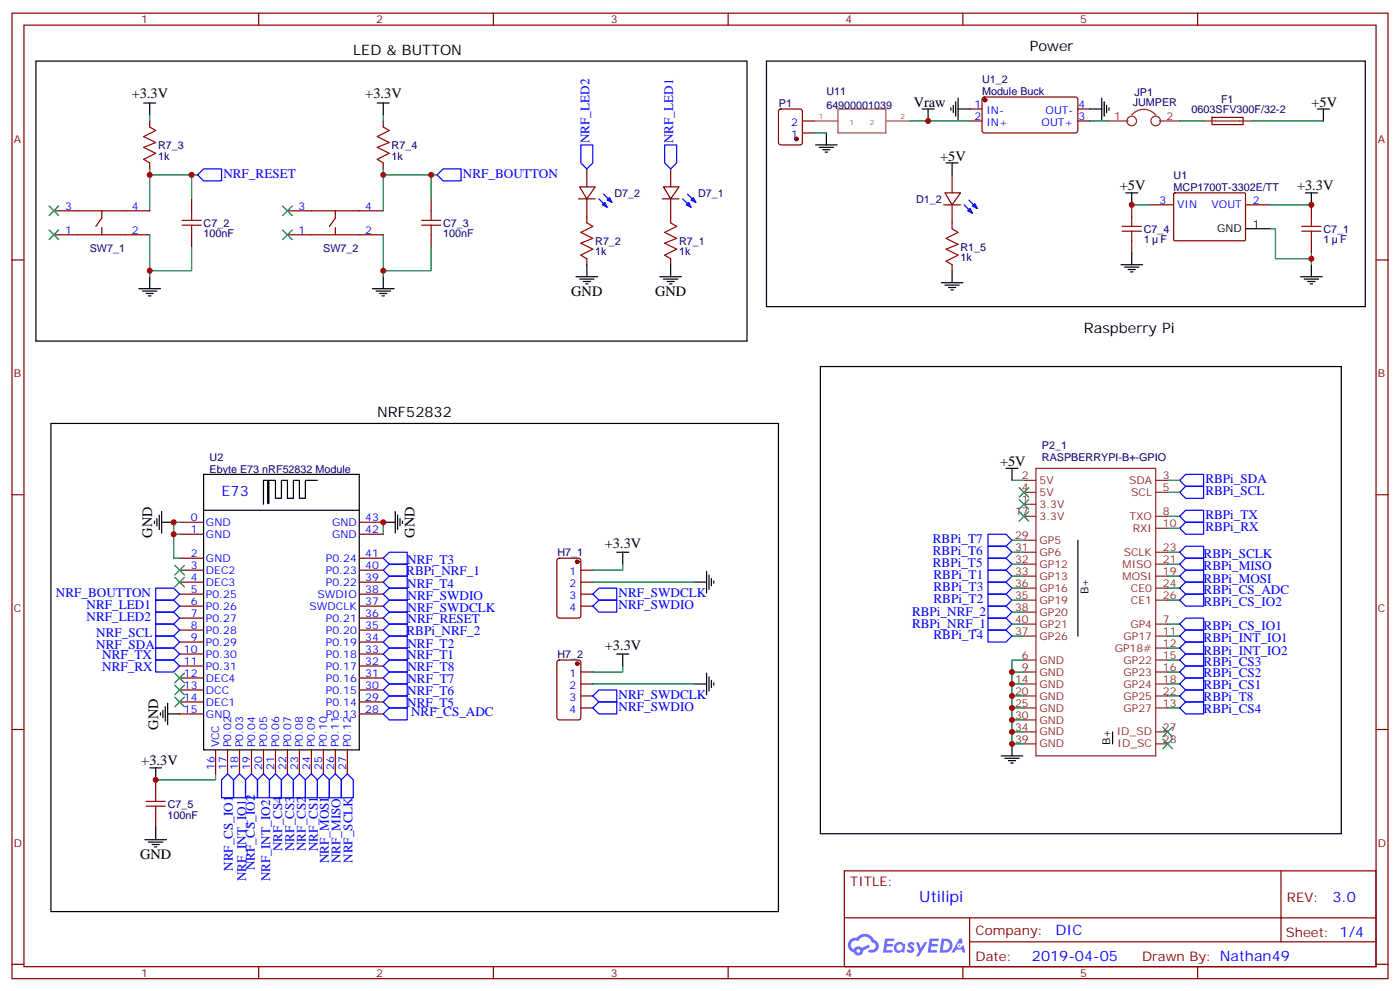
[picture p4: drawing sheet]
<svg xmlns="http://www.w3.org/2000/svg" width="412mm" height="292mm" viewBox="0 0 412 292" stroke-linecap="round" stroke-linejoin="round" font-family="sans-serif">
<path d="M10.6 18h209.4v82.5h-209.4zM225.8 18h176.4v72.3h-176.4zM241.7 108h153.4v137.5h-153.4zM15 124.7h214.3v143.8h-214.3z" fill="none" stroke="#000" stroke-width=".35"/>
<g fill="none" stroke="#870000" stroke-width=".35">
<path d="M3.5 3.9h405.4v284.3h-405.4zM7.1 7.4h398.2v277.3h-398.2zM76.2 3.9v3.5M145.3 3.9v3.5M214.5 3.9v3.5M283.6 3.9v3.5M352.8 3.9v3.5M3.5 76.6h3.6M405.3 76.6h3.6M3.5 145.7h3.6M405.3 145.7h3.6M3.5 214.8h3.6"/>
<path d="M405.3 214.8h3.6M248.7 256.5h156.6v28.2h-156.6zM377.3 256.5v20.9M248.7 270.3h156.5M285.6 277.4h119.6M285.6 270.3v14.1M3.5 284h3.6M76.2 284.7v3.5M145.3 284.7v3.5M214.5 284.7v3.5M283.6 284.7v3.5M352.8 284.7v3.5"/>
<path d="M405.3 284h3.6"/>
</g>
<g fill="#5487ff">
<path d="M267.7 277.6a1.22 1.22 0 0 1 1.7 .3l-.4 .6a.47 .47 0 0 0-.3-.4 .47 .47 0 0 0-.5 .2l.1 .2a1.14 1.14 0 0 1 .8 1.8 1.14 1.14 0 0 1-1.9-.1l-.2-.1 .5-.6 .7 .4a.29 .29 0 0 0 .3-.2 .29 .29 0 0 0-.2-.3 1.04 1.04 0 0 1-.6-1.8z"/>
<path d="M260.7 276.4h2.4l.3 .2-.2 .5h-1.8l-.1 .9h1.5l.3 .4-.3 .3h-1.6l-.2 1.1 1.7 .1 .2 .3-.2 .3-2.6 .1z"/>
<path d="M273.8 276.4h2.4l.3 .2-.1 .5h-1.8l-.2 .9h1.6l.3 .4-.4 .3h-1.6l-.1 1.1 1.7 .1 .2 .3-.2 .3h-2.6z"/>
<path d="M282.6 276.4h.7l.3 1.3-.6 .3a.69 .69 0 0 0-1 .2 .69 .69 0 0 0 .4 1 .69 .69 0 0 0 .9-.6l.5-.3 .6 2.2h-.8l-.2-.8h-1.8l-.5 .8h-.8z"/>
<path d="M269.8 277.5h.8l.6 1.8 1.1-1.8h.9l-2.6 4.2h-.8l.9-1.6z"/>
<path d="M277.4 276.4l-.6 4.2h1.3a2.11 2.11 0 0 0 2.5-2.2 2.11 2.11 0 0 0-2.5-2zM278.1 277.1a1.39 1.39 0 0 1 1.7 1.5 1.39 1.39 0 0 1-1.8 1.2h-.3z"/>
<path d="M263.7 278a1.54 1.54 0 0 0-.1 2.2 1.54 1.54 0 0 0 2.2 .1l.6 .3 .3-2.3-.2-.3h-.4a1.49 1.49 0 0 0-2.4 0zM264 279a.94 .94 0 0 1 1.8 0 .94 .94 0 0 1-1.8 0z"/>
<path d="M250.4 276.8a2.18 2.18 0 0 0 1.1 3.7 1.44 1.44 0 0 0 1.6 .9 1.44 1.44 0 0 0 1.2-1.5l2-1-.5-.7-1.9 1a1.47 1.47 0 0 0-2.4 .4 1.39 1.39 0 0 1-.7-1.9 1.39 1.39 0 0 1 2-.5 2.12 2.12 0 0 1 2.2-1.3 2.12 2.12 0 0 1 1.9 1.7 1.14 1.14 0 0 1 1.1 1.4 1.14 1.14 0 0 1-1.7 .7 .43 .43 0 0 0-.5 .4 .43 .43 0 0 0 .4 .5 1.98 1.98 0 0 0 2.5-1.3 1.98 1.98 0 0 0-1.2-2.5 3.1 3.1 0 0 0-5.3-.7l-.9 .1zM252.3 280.1a.55 .55 0 0 1 1.1 0 .55 .55 0 0 1-1.1 0z"/>
<circle cx="282.6" cy="278.5" r=".26"/>
</g>
<g fill="none" stroke="#8c2424" stroke-width=".35">
<path d="M326.3 35.6h6M333.4 33.9a4.6 4.6 0 0 1 7 0M341.5 35.6h6M354.5 35.6h14.2M305.2 137.9h35.2v84.7h-35.2zM301.6 148.5h3.6M301.6 141.5h3.6M301.6 145h3.6M301.6 152h3.6M301.6 159.1h3.6M340.4 141.5h3.6M340.4 145h3.6"/>
<path d="M340.4 152h3.6M340.4 155.6h3.6M301.6 169.7h3.6M301.6 166.2h3.6M301.6 162.6h3.6M301.6 176.7h3.6M301.6 173.2h3.6M340.4 169.7h3.6M340.4 166.2h3.6M340.4 162.6h3.6M340.4 176.7h3.6M340.4 173.2h3.6"/>
<path d="M301.6 183.8h3.6M301.6 197.9h3.6M301.6 187.3h3.6M301.6 194.4h3.6M301.6 180.3h3.6M340.4 183.8h3.6M340.4 197.9h3.6M340.4 187.3h3.6M340.4 194.4h3.6M340.4 190.9h3.6M301.6 208.5h3.6M301.6 205h3.6"/>
<path d="M301.6 201.4h3.6M301.6 212h3.6M301.6 215.5h3.6M301.6 219.1h3.6M340.4 208.5h3.6M340.4 205h3.6M340.4 201.4h3.6M340.4 215.5h3.6M340.4 219.1h3.6"/>
<circle cx="333.4" cy="35.6" r="1.41"/>
<circle cx="340.4" cy="35.6" r="1.41"/>
</g>
<g fill="none" stroke="#000" stroke-width=".35">
<path d="M42.3 30.3h3.6M44.1 30.3v3.6M111.1 30.3h3.6M112.9 30.3v3.6M243.4 39.2v3.5M271.6 32.1h3.6M273.4 32.1v3.5M280.1 31.8v.7M280.8 31v2.2M281.5 30v4.2M282.2 32.1h3.6M282.2 28.9v6.4"/>
<path d="M321 32.1h3.6M324.6 28.9v6.4M325.3 30v4.2M326 31v2.2M326.7 31.8v.7M388.1 32.1h3.5M389.8 32.1v3.5M240.2 42.7h6.4M241.3 43.4h4.2M242.4 44.1h2.1M243.1 44.8h.7M278.7 48h3.5"/>
<path d="M280.5 48v3.5M331.6 56.8h3.5M333.4 56.8v3.5M384.5 56.8h3.6M386.3 56.8v3.5M172.9 78v3.5M197.6 78v3.5M280.5 79.7v3.6M330.2 78h6.3M331.3 78.7h4.2M332.3 79.4h2.1M333.4 74.4v3.6"/>
<path d="M366.9 67.4h7M386.3 78v3.5M40.9 85h6.4M42 85.7h4.2M43 86.4h2.2M43.7 87.1h.7M44.1 81.5v3.5M109.7 85h6.4M110.8 85.7h4.2M111.8 86.4h2.1M112.5 87.1h.7M112.9 81.5v3.5"/>
<path d="M169.7 81.5h6.3M170.7 82.2h4.3M171.8 82.9h2.1M172.5 83.6h.7M194.4 81.5h6.3M195.4 82.2h4.3M196.5 82.9h2.1M197.2 83.6h.7M277.3 83.3h6.3M278.3 84h4.3M279.4 84.7h2.1M280.1 85.4h.7"/>
<path d="M333 80.1h.7M383.1 81.5h6.4M384.2 82.2h4.2M385.2 82.9h2.1M385.9 83.6h.7M60 139.7h45.8v81.1h-45.8zM296.3 137.9h3.6M298.1 137.9v3.6M45.5 153.5v.7M46.2 152.8v2.1M46.9 151.7v4.2M47.6 153.8h3.6"/>
<path d="M47.6 150.6v6.4M60 150.3h45.8M93.5 141.5h-3.5v5.3h-1.8v-5.3h-1.8v5.3h-1.7v-5.3h-1.8v5.3h-1.8v-5.3h-3.5v7M112.9 153.8h3.5M116.4 150.6v6.4M117.1 151.7v4.2M117.8 152.8v2.1M118.5 153.5v.7M317.5 159.1v28.2M181.7 162.6h3.5M183.4 162.6v3.6M204.6 171.4h3.5"/>
<path d="M208.1 168.3v6.3M208.8 169.3v4.3M209.5 170.4v2.1M210.3 171.1v.7M181.7 192.6h3.5M183.4 192.6v3.5M208.1 198.3v6.3M208.8 199.3v4.3M47.3 209.9v.7M48 209.2v2.1M48.7 208.1v4.3M49.4 210.3h3.5"/>
<path d="M49.4 207.1v6.3M204.6 201.4h3.5M209.5 200.4v2.1M210.3 201.1v.7M298.1 219.1v3.5M327.7 215.5v3.6M44.1 226.1h3.5M45.9 226.1v3.6M294.9 222.6h6.4M296 223.3h4.2M297 224h2.2M297.7 224.7h.7"/>
<path d="M42.7 247.3h6.3M43.7 248h4.3M44.8 248.7h2.1M45.5 249.4h.7M45.9 243.8v3.5"/>
</g>
<g fill="none" stroke="#00f" stroke-width=".35">
<path d="M58.2 51.5l1.8-1.8h5.3v3.6h-5.3zM128.8 51.5l1.7-1.8h5.3v3.6h-5.3zM171.1 42.7h3.5v5.3l-1.7 1.7-1.8-1.7zM176.4 58.6l2.5 2.4M177.8 57.2l2.5 2.4M179.6 58.2l.7 1.4-1.4-.7zM195.8 42.7h3.5v5.3l-1.7 1.7-1.8-1.7zM201.1 58.6l2.5 2.4M202.5 57.2l2.5 2.4M203.6 58.9l.7-.7 .7 1.4zM285.4 58.9l2.5 2.5M177.4 60.3l.8-.7 .7 1.4z"/>
<path d="M202.1 60.3l.7-.7 .8 1.4zM284 60.3l2.5 2.5M285 62.1l.8-.7 .7 1.4zM286.5 60.7l.7-.7 .7 1.4zM349.2 139.7h5.3v3.5h-5.3l-1.7-1.7zM291 157.3h5.3l1.8 1.8-1.8 1.8h-5.3zM347.5 145l1.7-1.8h5.3v3.6h-5.3zM347.5 152l1.7-1.7h5.3v3.5h-5.3zM349.2 153.8h5.3v3.5h-5.3l-1.7-1.7zM45.9 176.7h5.3l1.7 1.8-1.7 1.8h-5.3zM45.9 173.2h5.3l1.7 1.8-1.7 1.7h-5.3zM112.9 178.5l1.8-1.8h5.2v3.6h-5.2z"/>
<path d="M112.9 175l1.8-1.8h5.2v3.5h-5.2zM112.9 171.4l1.8-1.7h5.2v3.5h-5.2zM112.9 167.9l1.8-1.7h5.2v3.5h-5.2zM114.7 162.6h5.2v3.6h-5.2l-1.8-1.8zM174.6 175l1.8-1.8h5.3v3.5h-5.3zM174.6 178.5l1.8-1.8h5.3v3.6h-5.3zM291 164.4h5.3l1.8 1.8-1.8 1.7h-5.3zM291 160.9h5.3l1.8 1.7-1.8 1.8h-5.3zM291 178.5h5.3l1.8 1.8-1.8 1.7h-5.3zM291 175h5.3l1.8 1.7-1.8 1.8h-5.3zM291 171.4h5.3l1.8 1.8-1.8 1.8h-5.3zM291 167.9h5.3l1.8 1.8-1.8 1.7h-5.3z"/>
<path d="M347.5 166.2l1.7-1.8h5.3v3.5h-5.3zM347.5 169.7l1.7-1.8h5.3v3.5h-5.3zM347.5 176.7l1.7-1.7h5.3v3.5h-5.3zM349.2 160.9h5.3v3.5h-5.3l-1.7-1.8zM349.2 171.4h5.3v3.6h-5.3l-1.7-1.8zM45.9 180.3h5.3l1.7 1.7-1.7 1.8h-5.3zM45.9 187.3h5.3l1.7 1.8-1.7 1.8h-5.3zM45.9 183.8h5.3l1.7 1.8-1.7 1.7h-5.3zM45.9 190.9h5.3l1.7 1.7-1.7 1.8h-5.3zM45.9 194.4h5.3l1.7 1.7-1.7 1.8h-5.3zM112.9 182l1.8-1.7h5.2v3.5h-5.2zM114.7 183.8h5.2v3.5h-5.2l-1.8-1.7z"/>
<path d="M114.7 187.3h5.2v3.6h-5.2l-1.8-1.8zM114.7 190.9h5.2v3.5h-5.2l-1.8-1.8zM114.7 197.9h5.2v3.5h-5.2l-1.8-1.7zM114.7 194.4h5.2v3.5h-5.2l-1.8-1.8zM291 182h5.3l1.8 1.8-1.8 1.8h-5.3zM291 185.6h5.3l1.8 1.7-1.8 1.8h-5.3zM347.5 197.9l1.7-1.8h5.3v3.6h-5.3zM347.5 183.8l1.7-1.8h5.3v3.6h-5.3zM347.5 187.3l1.7-1.7h5.3v3.5h-5.3zM347.5 190.9l1.7-1.8h5.3v3.5h-5.3zM349.2 192.6h5.3v3.5h-5.3l-1.7-1.7zM112.9 203.2l1.8-1.8h5.2v3.6h-5.2z"/>
<path d="M114.7 208.5h5.2v3.5h-5.2l-1.8-1.7zM114.7 205h5.2v3.5h-5.2l-1.8-1.8zM174.6 205l1.8-1.8h5.3v3.5h-5.3zM174.6 208.5l1.8-1.8h5.3v3.6h-5.3zM347.5 201.4l1.7-1.7h5.3v3.5h-5.3zM347.5 208.5l1.7-1.8h5.3v3.6h-5.3zM349.2 203.2h5.3v3.5h-5.3l-1.7-1.7zM67 227.9l1.8 1.8v5.2h-3.5v-5.2zM70.6 227.9l1.7 1.8v5.2h-3.5v-5.2zM74.1 227.9l1.7 1.8v5.2h-3.5v-5.2zM77.6 227.9l1.8 1.8v5.2h-3.6v-5.2zM81.1 227.9l1.8 1.8v5.2h-3.5v-5.2z"/>
<path d="M84.7 227.9l1.7 1.8v5.2h-3.5v-5.2zM88.2 227.9l1.8 1.8v5.2h-3.6v-5.2zM91.7 227.9l1.8 1.8v5.2h-3.5v-5.2zM95.2 227.9l1.8 1.8v5.2h-3.5v-5.2zM98.8 227.9l1.7 1.8v5.2h-3.5v-5.2zM102.3 227.9l1.8 1.8v5.2h-3.6v-5.2z"/>
</g>
<g fill="none" stroke="#870000" stroke-width=".35">
<path d="M44.1 35.6v1.8M112.9 35.6v1.8M229.5 32.3l.5-.2h5.7l.6 .4 .1 9.5-.5 .6-5.9 .1-.6-.5-.1-9.4zM236.4 39.2h3.5M236.4 35.6h3.5M285.8 35.6h3.5M285.8 32.1h3.5M289.5 28.8l.5-.2h27.1l.4 .7-.1 9.4-.6 .5-27.1-.1-.4-.6v-9.2zM317.5 35.6h3.5M317.5 32.1h3.5M357 34.6h9.1l.1 2.1h-9.2zM44.1 48v1.7"/>
<path d="M56.4 58.6v3.5M112.9 48v1.7M127 58.6v3.5M170.4 58.6h4.9M170.7 55h4.6l-2.4 3.6zM172.9 49.7v5.3M172.9 58.6v7M195.1 58.6h4.9M195.4 55h4.6l-2.4 3.6zM197.6 49.7v5.3M197.6 58.6v7M278.3 56.8h4.6l-2.4 3.5z"/>
<path d="M280.5 51.5v5.3M345.8 57l.3-.2h20.6l.2 .4-.1 13.5-.3 .2h-20.6l-.2-.3zM15.9 69.1h28.2M15.9 62.1h28.2M30 62.1v2.1l-1.8 2.5M30 67v2.1M56.4 69.1v3.6M84.7 69.1h28.2M84.7 62.1h28.2M98.8 62.1v2.1l-1.8 2.5M98.8 67v2.1M127 69.1v3.6"/>
<path d="M172.9 76.2v1.8M197.6 76.2v1.8M278 60.3h4.9M280.5 60.3v7.1M280.5 78v1.7M333.4 60.3v3.6M333.4 70.9v3.5M338.7 60.3h7M366.9 60.3h7M386.3 60.3v3.6M386.3 70.9v3.5M52.9 157.3h7.1"/>
<path d="M52.9 153.8h7.1M105.8 157.3h7.1M105.8 153.8h7.1M52.9 167.9h7.1M52.9 171.4h7.1M52.9 175h7.1M52.9 178.5h7.1M52.9 164.4h7.1M105.8 167.9h7.1M105.8 171.4h7.1M105.8 175h7.1M105.8 178.5h7.1"/>
<path d="M105.8 164.4h7.1M164.3 164.6l.4-.2h5.7l.6 .4 .1 16.5-.5 .7h-5.9l-.6-.4-.1-16.5zM171.1 167.9h3.5M171.1 171.4h3.5M171.1 175h3.5M171.1 178.5h3.5M52.9 182h7.1M52.9 185.6h7.1M52.9 189.1h7.1M52.9 192.6h7.1M52.9 196.1h7.1M52.9 199.7h7.1"/>
<path d="M105.8 182h7.1M105.8 185.6h7.1M105.8 189.1h7.1M105.8 192.6h7.1M105.8 196.1h7.1M105.8 199.7h7.1M164.3 194.6l.4-.2h5.7l.6 .4 .1 16.5-.5 .7h-5.9l-.6-.4-.1-16.5zM171.1 197.9h3.5M52.9 203.2h7.1M52.9 206.7h7.1M52.9 210.3h7.1M105.8 203.2h7.1"/>
<path d="M105.8 206.7h7.1M105.8 210.3h7.1M171.1 201.4h3.5M171.1 205h3.5M171.1 208.5h3.5M45.9 229.7v3.5M63.5 220.8v7.1M67 220.8v7.1M70.6 220.8v7.1M74.1 220.8v7.1M77.6 220.8v7.1M81.1 220.8v7.1"/>
<path d="M84.7 220.8v7.1M88.2 220.8v7.1M91.7 220.8v7.1M95.2 220.8v7.1M98.8 220.8v7.1M102.3 220.8v7.1M45.9 240.2v3.6"/>
</g>
<g fill="none" stroke="#a10000" stroke-width=".35">
<path d="M44.1 37.4l1.8 1.1-3.6 1.7 3.6 1.8-3.6 1.4 3.6 1.8-3.6 1.7 1.8 1.1M112.9 37.4l1.8 1.1-3.6 1.7 3.6 1.8-3.6 1.4 3.6 1.8-3.6 1.7 1.8 1.1M53.6 66.3h5.7M53.6 64.9h5.7M56.4 62.1v2.8M56.4 66.3v2.8M124.2 66.3h5.6M124.2 64.9h5.6M127 62.1v2.8M127 66.3v2.8M172.9 65.6l1.7 1.1-3.5 1.7 3.5 1.8-3.5 1.4 3.5 1.8-3.5 1.7 1.8 1.1M197.6 65.6l1.7 1.1-3.5 1.7 3.5 1.8-3.5 1.4 3.5 1.8-3.5 1.7 1.8 1.1"/>
<path d="M280.5 67.4l1.7 1-3.5 1.8 3.5 1.8-3.5 1.4 3.5 1.7-3.5 1.8 1.8 1.1M330.6 68.1h5.6M330.6 66.7h5.6M333.4 63.9v2.8M333.4 68.1v2.8M383.5 68.1h5.6M383.5 66.7h5.6M386.3 63.9v2.8M386.3 68.1v2.8M43 236h5.7M43 237.4h5.7M45.9 233.2v2.8"/>
<path d="M45.9 237.4v2.8"/>
</g>
<g fill="#870000" stroke="#870000" stroke-width=".35">
<circle cx="234.6" cy="40.9" r=".53"/>
<circle cx="290.2" cy="29.5" r=".53"/>
<circle cx="170" cy="165.5" r=".53"/>
<circle cx="170" cy="195.4" r=".53"/>
</g>
<path d="M79 141.8v6.4" fill="none" stroke="#000" stroke-width=".71"/>
<path d="M239.9 35.6h6.9M246.8 32.1h14.1v7.1h-14.1zM261.2 35.6h6.9" fill="none" stroke="#a64a4a" stroke-width=".35"/>
<g fill="none" stroke="#008700" stroke-width=".35">
<path d="M44.1 33.9v1.7M112.9 33.9v1.7M239.9 39.2h3.5M268.1 35.6h17.7M321 35.6h5.3M347.5 35.6h7M368.7 35.6h21.1M44.1 49.7v12.4M44.1 51.5h12.3v7.1M56.4 51.5h1.8M112.9 49.7v12.4M112.9 51.5h14.1v7.1"/>
<path d="M127 51.5h1.8M44.1 69.1v12.4M56.4 72.7v7h-12.3M112.9 69.1v12.4M127 72.7v7h-14.1M333.4 60.3h5.3M373.9 67.4h1.8v8.8h10.6M373.9 60.3h12.4M386.3 74.4v3.6M51.2 157.3h1.7M52.9 153.8h-1.7v10.6h1.7M112.9 153.8v3.5"/>
<path d="M298.1 141.5h3.5M298.1 159.1h3.5M344 141.5h3.5M344 145h3.5M344 152h3.5M344 155.6h3.5M174.6 171.4h30M183.4 166.2v1.7h-8.8M298.1 162.6h3.5M298.1 169.7h3.5M298.1 176.7h3.5M298.1 166.2h3.5"/>
<path d="M298.1 173.2h3.5M344 162.6h3.5M344 169.7h3.5M344 176.7h3.5M344 166.2h3.5M344 173.2h3.5M183.4 196.1v1.8h-8.8M298.1 197.9h3.5M298.1 183.8h3.5M298.1 180.3h3.5M298.1 187.3h3.5M301.6 194.4h-3.5v21.1"/>
<path d="M344 197.9h3.5M344 183.8h3.5M344 187.3h3.5M344 194.4h3.5M344 190.9h3.5M174.6 201.4h30M298.1 201.4h3.5M298.1 205h3.5M298.1 208.5h3.5M298.1 212h3.5M301.6 215.5h-3.5v3.6h3.5M344 201.4h3.5"/>
<path d="M344 205h3.5M344 208.5h3.5M63.5 227.9v1.8h-17.6"/>
</g>
<g fill="#c00">
<circle cx="386.3" cy="60.3" r=".88"/>
<circle cx="45.9" cy="229.7" r=".88"/>
<circle cx="112.9" cy="153.8" r=".88"/>
<circle cx="112.9" cy="79.7" r=".88"/>
<circle cx="44.1" cy="51.5" r=".88"/>
<circle cx="298.1" cy="212" r=".88"/>
<circle cx="298.1" cy="205" r=".88"/>
<circle cx="298.1" cy="197.9" r=".88"/>
<circle cx="298.1" cy="219.1" r=".88"/>
<circle cx="298.1" cy="215.5" r=".88"/>
<circle cx="298.1" cy="201.4" r=".88"/>
<circle cx="298.1" cy="208.5" r=".88"/>
<circle cx="44.1" cy="79.7" r=".88"/>
<circle cx="112.9" cy="51.5" r=".88"/>
<circle cx="273.4" cy="35.6" r=".88"/>
<circle cx="56.4" cy="51.5" r=".88"/>
<circle cx="127" cy="51.5" r=".88"/>
<circle cx="51.2" cy="157.3" r=".88"/>
<circle cx="51.2" cy="153.8" r=".88"/>
<circle cx="386.3" cy="76.2" r=".88"/>
<circle cx="333.4" cy="60.3" r=".88"/>
</g>
<g fill="#c00" stroke="#008700" stroke-width=".35">
<path d="M300.2 143.6l2.8 2.8zM303 143.6l-2.8 2.8z"/>
<path d="M300.2 150.6l2.8 2.9zM303 150.6l-2.8 2.9z"/>
<path d="M342.5 214.1l2.9 2.9zM345.4 214.1l-2.9 2.9z"/>
<path d="M342.5 217.7l2.9 2.8zM345.4 217.7l-2.9 2.8z"/>
<path d="M300.2 147.1l2.8 2.8zM300.2 149.9l2.8-2.8z"/>
<path d="M51.5 166.5l2.8 2.8zM54.3 166.5l-2.8 2.8z"/>
<path d="M51.5 170l2.8 2.9zM54.3 170l-2.8 2.9z"/>
<path d="M51.5 198.3l2.8 2.8zM54.3 198.3l-2.8 2.8z"/>
<path d="M51.5 205.3l2.8 2.8zM54.3 205.3l-2.8 2.8z"/>
<path d="M51.5 201.8l2.8 2.8zM54.3 201.8l-2.8 2.8z"/>
<path d="M14.5 60.7l2.8 2.8zM17.3 60.7l-2.8 2.8z"/>
<path d="M14.5 67.7l2.8 2.9zM17.3 67.7l-2.8 2.9z"/>
<path d="M83.3 60.7l2.8 2.8zM86.1 60.7l-2.8 2.8z"/>
<path d="M83.3 67.7l2.8 2.9zM86.1 67.7l-2.8 2.9z"/>
</g>
<text font-size="4.6" fill="#00f" x="270.8" y="265.5">Utilipi</text>
<g font-size="4.2">
<text x="104.1" y="16.2">LED &amp; BUTTON</text>
<text x="303.4" y="15.1">Power</text>
<text x="38.8" y="28.8">+3.3V</text>
<text x="107.6" y="28.8">+3.3V</text>
<text x="269.2" y="31.4">Vraw</text>
<text x="386.3" y="31.4">+5V</text>
<text x="276.9" y="47.3">+5V</text>
<text x="329.8" y="56.1">+5V</text>
<text x="382.1" y="56.1">+3.3V</text>
<text x="168.3" y="87.1">GND</text>
<text x="193" y="87.1">GND</text>
<text x="319.3" y="98.1">Raspberry Pi</text>
<text x="111.1" y="122.8">NRF52832</text>
<text x="294.6" y="137.2">+5V</text>
<text x="44.9" y="158.4" transform="rotate(-90 44.9 158.4)">GND</text>
<text x="122.1" y="158.4" transform="rotate(-90 122.1 158.4)">GND</text>
<text x="178.2" y="161.5">+3.3V</text>
<text x="178.2" y="191.5">+3.3V</text>
<text x="46.6" y="214.8" transform="rotate(-90 46.6 214.8)">GND</text>
<text x="41.6" y="225.4">+3.3V</text>
<text x="41.3" y="252.9">GND</text>
</g>
<g font-size="4.2" fill="#00f">
<text x="65.3" y="146">E73</text>
<text x="392.5" y="265.7">3.0</text>
<text x="310.9" y="275.3">DIC</text>
<text x="304" y="283.1">2019-04-05</text>
</g>
<g font-size="3.9" fill="#00f">
<text x="173.6" y="42.2" transform="rotate(-90 173.6 42.2)">NRF_LED2</text>
<text x="198.3" y="42.2" transform="rotate(-90 198.3 42.2)">NRF_LED1</text>
<text x="65.8" y="52.3">NRF_RESET</text>
<text x="136.3" y="52.3">NRF_BOUTTON</text>
<text x="355.1" y="142.2">RBPi_SDA</text>
<text x="355.1" y="145.8">RBPi_SCL</text>
<text x="355.1" y="152.8">RBPi_TX</text>
<text x="274.8" y="160">RBPi_T7</text>
<text x="355.1" y="156.4">RBPi_RX</text>
<text x="119.9" y="166">NRF_T3</text>
<text x="274.8" y="167">RBPi_T5</text>
<text x="274.8" y="163.5">RBPi_T6</text>
<text x="354.5" y="164.2">RBPi_SCLK</text>
<text x="354.5" y="167.8">RBPi_MISO</text>
<text x="119.7" y="169.5">RBPi_NRF_1</text>
<text x="119.9" y="173.1">NRF_T4</text>
<text x="275" y="170.5">RBPi_T1</text>
<text x="354.5" y="171.6">RBPi_MOSI</text>
<text x="16.5" y="175.8">NRF_BOUTTON</text>
<text x="25.5" y="179.3">NRF_LED1</text>
<text x="120.1" y="176.6">NRF_SWDIO</text>
<text x="182.2" y="175.8">NRF_SWDCLK</text>
<text x="182.2" y="179.3">NRF_SWDIO</text>
<text x="275" y="177.5">RBPi_T2</text>
<text x="275" y="174">RBPi_T3</text>
<text x="354.5" y="174.8">RBPi_CS_ADC</text>
<text x="354.5" y="178.3">RBPi_CS_IO2</text>
<text x="25.5" y="182.8">NRF_LED2</text>
<text x="120.1" y="183.6">NRF_RESET</text>
<text x="120.1" y="180.1">NRF_SWDCLK</text>
<text x="268.7" y="185.1">RBPi_NRF_1</text>
<text x="268.7" y="181.5">RBPi_NRF_2</text>
<text x="354.5" y="185.4">RBPi_CS_IO1</text>
<text x="28.4" y="187.5">NRF_SCL</text>
<text x="28.4" y="191">NRF_SDA</text>
<text x="119.7" y="187.1">RBPi_NRF_2</text>
<text x="120" y="190.7">NRF_T2</text>
<text x="275" y="188.1">RBPi_T4</text>
<text x="354.5" y="188.9">RBPi_INT_IO1</text>
<text x="30.1" y="194.2">NRF_TX</text>
<text x="30.1" y="197.7">NRF_RX</text>
<text x="119.9" y="194.2">NRF_T1</text>
<text x="120" y="197.8">NRF_T8</text>
<text x="354.5" y="192.8">RBPi_INT_IO2</text>
<text x="354.5" y="196">RBPi_CS3</text>
<text x="120" y="201.3">NRF_T7</text>
<text x="354.5" y="203">RBPi_CS1</text>
<text x="354.5" y="199.5">RBPi_CS2</text>
<text x="119.9" y="204.8">NRF_T6</text>
<text x="119.9" y="208.3">NRF_T5</text>
<text x="182.2" y="205.7">NRF_SWDCLK</text>
<text x="182.2" y="209.3">NRF_SWDIO</text>
<text x="354.5" y="206.6">RBPi_T8</text>
<text x="121.1" y="210.9">NRF_CS_ADC</text>
<text x="354.5" y="210.1">RBPi_CS4</text>
<text x="83.1" y="250.6" transform="rotate(-90 83.1 250.6)">NRF_CS4</text>
<text x="86.6" y="250.6" transform="rotate(-90 86.6 250.6)">NRF_CS3</text>
<text x="90.1" y="250.6" transform="rotate(-90 90.1 250.6)">NRF_CS2</text>
<text x="93.7" y="250.6" transform="rotate(-90 93.7 250.6)">NRF_CS1</text>
<text x="68.6" y="256.5" transform="rotate(-90 68.6 256.5)">NRF_CS_IO1</text>
<text x="75" y="256.3" transform="rotate(-90 75 256.3)">NRF_CS_IO2</text>
<text x="96.8" y="254.2" transform="rotate(-90 96.8 254.2)">NRF_MOSI</text>
<text x="100.3" y="254.3" transform="rotate(-90 100.3 254.3)">NRF_MISO</text>
<text x="103.8" y="254.2" transform="rotate(-90 103.8 254.2)">NRF_SCLK</text>
<text x="72.5" y="259.5" transform="rotate(-90 72.5 259.5)">NRF_INT_IO1</text>
<text x="79.5" y="259.5" transform="rotate(-90 79.5 259.5)">NRF_INT_IO2</text>
</g>
<g font-size="3.9" fill="#800">
<text x="250.5" y="261.1">TITLE:</text>
<text x="379.1" y="265.7">REV:</text>
<text x="287.4" y="275.3">Company:</text>
<text x="378.7" y="275.9">Sheet: 1/4</text>
<text x="287.4" y="282.9">Date:</text>
<text x="336.4" y="283">Drawn By: Nathan49</text>
</g>
<g font-size="3.2" fill="#800">
<text x="41.6" y="6.9">1</text>
<text x="110.8" y="6.9">2</text>
<text x="179.9" y="6.9">3</text>
<text x="249.1" y="6.9">4</text>
<text x="318.2" y="6.9">5</text>
<text x="4.1" y="42">A</text>
<text x="405.9" y="42">A</text>
<text x="4.1" y="111.1">B</text>
<text x="405.9" y="111.1">B</text>
<text x="4.1" y="180.3">C</text>
<text x="405.9" y="180.3">C</text>
<text x="4.1" y="249.4">D</text>
<text x="405.9" y="249.4">D</text>
<text x="41.6" y="287.7">1</text>
<text x="110.8" y="287.7">2</text>
<text x="179.9" y="287.7">3</text>
<text x="249.1" y="287.7">4</text>
<text x="318.2" y="287.7">5</text>
</g>
<g font-size="3.2" fill="#000080">
<text x="243.4" y="28.1">U11</text>
<text x="289.3" y="28">Module Buck</text>
<text x="289.3" y="24.5">U1_2</text>
<text x="334.2" y="28.2">JP1</text>
<text x="229.5" y="31.6">P1</text>
<text x="243.4" y="32">64900001039</text>
<text x="333.7" y="31.2">JUMPER</text>
<text x="351" y="33.3">0603SFV300F/32-2</text>
<text x="359.7" y="30.4">F1</text>
<text x="46.6" y="47">1k</text>
<text x="46.6" y="43.9">R7_3</text>
<text x="115.4" y="47">1k</text>
<text x="115.4" y="43.9">R7_4</text>
<text x="345.7" y="52.7">U1</text>
<text x="181" y="57.9">D7_2</text>
<text x="205.7" y="57.9">D7_1</text>
<text x="269.9" y="59.8">D1_2</text>
<text x="345.7" y="56.2">MCP1700T-3302E/TT</text>
<text x="60" y="69.9">100nF</text>
<text x="60" y="66.8">C7_2</text>
<text x="130.5" y="69.9">100nF</text>
<text x="130.5" y="66.8">C7_3</text>
<text x="336.9" y="71.7">1</text>
<text x="336.9" y="68.6">C7_4</text>
<text x="341.8" y="71.7">F</text>
<text x="389.8" y="71.7">1</text>
<text x="389.8" y="68.6">C7_1</text>
<text x="394.8" y="71.7">F</text>
<text x="26.4" y="74.1">SW7_1</text>
<text x="95.2" y="74.1">SW7_2</text>
<text x="175.3" y="75.2">1k</text>
<text x="175.3" y="72.1">R7_2</text>
<text x="200" y="75.2">1k</text>
<text x="200" y="72.1">R7_1</text>
<text x="282.9" y="77">1k</text>
<text x="282.9" y="73.9">R1_5</text>
<text x="61.7" y="135.7">U2</text>
<text x="306.9" y="135.7">RASPBERRYPI-B+-GPIO</text>
<text x="306.9" y="132.2">P2_1</text>
<text x="61.7" y="139.2">Ebyte E73 nRF52832 Module</text>
<text x="164.2" y="163.9">H7_1</text>
<text x="164.2" y="193.8">H7_2</text>
<text x="49.4" y="237.9">C7_5</text>
<text x="49.4" y="241.1">100nF</text>
</g>
<g font-size="3.2" fill="#00f">
<text x="287.1" y="31.8">1</text>
<text x="287.1" y="35.3">2</text>
<text x="290.6" y="33.5">IN-</text>
<text x="308" y="33.5">OUT-</text>
<text x="317.7" y="35.3">3</text>
<text x="317.7" y="31.8">4</text>
<text x="233" y="40.6">1</text>
<text x="233" y="37">2</text>
<text x="290.6" y="37">IN+</text>
<text x="306.8" y="37">OUT+</text>
<text x="341.6" y="60">3</text>
<text x="369" y="60">2</text>
<text x="19.1" y="61.7">3</text>
<text x="38.8" y="61.7">4</text>
<text x="87.9" y="61.7">3</text>
<text x="107.6" y="61.7">4</text>
<text x="346.8" y="61.4">VIN</text>
<text x="356.9" y="61.4">VOUT</text>
<text x="19.1" y="68.8">1</text>
<text x="38.8" y="68.8">2</text>
<text x="87.9" y="68.8">1</text>
<text x="107.6" y="68.8">2</text>
<text x="56.2" y="153.5">0</text>
<text x="60.7" y="154.9">GND</text>
<text x="97.8" y="154.9">GND</text>
<text x="107.6" y="153.5">43</text>
<text x="56.2" y="157">1</text>
<text x="60.7" y="158.4">GND</text>
<text x="97.8" y="158.4">GND</text>
<text x="107.6" y="157">42</text>
<text x="56.2" y="164">2</text>
<text x="56.2" y="167.6">3</text>
<text x="60.7" y="165.5">GND</text>
<text x="96" y="165.5">P0.24</text>
<text x="107.6" y="167.6">40</text>
<text x="107.6" y="164">41</text>
<text x="56.2" y="171.1">4</text>
<text x="60.7" y="169">DEC2</text>
<text x="60.7" y="172.5">DEC3</text>
<text x="96" y="172.5">P0.22</text>
<text x="96" y="169">P0.23</text>
<text x="107.6" y="171.1">39</text>
<text x="167.8" y="169.3">1</text>
<text x="167.8" y="172.9">2</text>
<text x="56.2" y="174.6">5</text>
<text x="56.2" y="178.2">6</text>
<text x="60.7" y="176">P0.25</text>
<text x="60.7" y="179.6">P0.26</text>
<text x="91.2" y="179.6">SWDCLK</text>
<text x="93.5" y="176">SWDIO</text>
<text x="107.6" y="178.2">37</text>
<text x="107.6" y="174.6">38</text>
<text x="167.8" y="176.4">3</text>
<text x="167.8" y="179.9">4</text>
<text x="56.2" y="181.7">7</text>
<text x="56.2" y="185.2">8</text>
<text x="60.7" y="183.1">P0.27</text>
<text x="96" y="183.1">P0.21</text>
<text x="107.6" y="185.2">35</text>
<text x="107.6" y="181.7">36</text>
<text x="56.2" y="188.7">9</text>
<text x="60.7" y="186.6">P0.28</text>
<text x="60.7" y="190.1">P0.29</text>
<text x="96" y="190.1">P0.19</text>
<text x="96" y="186.6">P0.20</text>
<text x="107.6" y="188.7">34</text>
<text x="54.2" y="192.3">10</text>
<text x="54.2" y="195.8">11</text>
<text x="60.7" y="193.7">P0.30</text>
<text x="60.7" y="197.2">P0.31</text>
<text x="96" y="197.2">P0.17</text>
<text x="96" y="193.7">P0.18</text>
<text x="107.6" y="195.8">32</text>
<text x="107.6" y="192.3">33</text>
<text x="54.2" y="199.3">12</text>
<text x="54.2" y="202.8">13</text>
<text x="60.7" y="200.7">DEC4</text>
<text x="96" y="200.7">P0.16</text>
<text x="107.6" y="202.8">30</text>
<text x="107.6" y="199.3">31</text>
<text x="167.8" y="199.3">1</text>
<text x="167.8" y="202.8">2</text>
<text x="54.2" y="206.4">14</text>
<text x="54.2" y="209.9">15</text>
<text x="60.7" y="204.3">DCC</text>
<text x="60.7" y="207.8">DEC1</text>
<text x="96" y="207.8">P0.14</text>
<text x="96" y="204.3">P0.15</text>
<text x="107.6" y="209.9">28</text>
<text x="107.6" y="206.4">29</text>
<text x="167.8" y="206.4">3</text>
<text x="167.8" y="209.9">4</text>
<text x="60.7" y="211.3">GND</text>
<text x="96" y="211.3">P0.13</text>
<text x="64.6" y="220.1" transform="rotate(-90 64.6 220.1)">VCC</text>
<text x="68.1" y="220.1" transform="rotate(-90 68.1 220.1)">P0.02</text>
<text x="71.6" y="220.1" transform="rotate(-90 71.6 220.1)">P0.03</text>
<text x="75.1" y="220.1" transform="rotate(-90 75.1 220.1)">P0.04</text>
<text x="78.7" y="220.1" transform="rotate(-90 78.7 220.1)">P0.05</text>
<text x="82.2" y="220.1" transform="rotate(-90 82.2 220.1)">P0.06</text>
<text x="85.7" y="220.1" transform="rotate(-90 85.7 220.1)">P0.07</text>
<text x="89.3" y="220.1" transform="rotate(-90 89.3 220.1)">P0.08</text>
<text x="92.8" y="220.1" transform="rotate(-90 92.8 220.1)">P0.09</text>
<text x="96.3" y="220.1" transform="rotate(-90 96.3 220.1)">P0.10</text>
<text x="99.8" y="220.1" transform="rotate(-90 99.8 220.1)">P0.11</text>
<text x="103.4" y="220.1" transform="rotate(-90 103.4 220.1)">P0.12</text>
<text x="63.1" y="226.6" transform="rotate(-90 63.1 226.6)">16</text>
<text x="66.7" y="226.6" transform="rotate(-90 66.7 226.6)">17</text>
<text x="70.2" y="226.6" transform="rotate(-90 70.2 226.6)">18</text>
<text x="73.7" y="226.6" transform="rotate(-90 73.7 226.6)">19</text>
<text x="77.3" y="226.6" transform="rotate(-90 77.3 226.6)">20</text>
<text x="80.8" y="226.6" transform="rotate(-90 80.8 226.6)">21</text>
<text x="84.3" y="226.6" transform="rotate(-90 84.3 226.6)">22</text>
<text x="87.8" y="226.6" transform="rotate(-90 87.8 226.6)">23</text>
<text x="91.4" y="226.6" transform="rotate(-90 91.4 226.6)">24</text>
<text x="94.9" y="226.6" transform="rotate(-90 94.9 226.6)">25</text>
<text x="98.4" y="226.6" transform="rotate(-90 98.4 226.6)">26</text>
<text x="102" y="226.6" transform="rotate(-90 102 226.6)">27</text>
</g>
<g font-size="3.2" fill="#8d2323">
<text x="328.2" y="35.3">1</text>
<text x="343.6" y="35.3">2</text>
<text x="301" y="141.1">2</text>
<text x="306.2" y="142.5">5V</text>
<text x="332.6" y="142.5">SDA</text>
<text x="342.5" y="141.1">3</text>
<text x="301" y="148.2">1</text>
<text x="301" y="144.6">4</text>
<text x="306.2" y="149.6">3.3V</text>
<text x="306.2" y="146.1">5V</text>
<text x="333.2" y="146.1">SCL</text>
<text x="342.5" y="144.6">5</text>
<text x="299" y="151.7">17</text>
<text x="306.2" y="153.1">3.3V</text>
<text x="332.7" y="153.1">TXO</text>
<text x="342.5" y="155.2">10</text>
<text x="342.5" y="151.7">8</text>
<text x="299" y="158.8">29</text>
<text x="306.2" y="160.2">GP5</text>
<text x="333.7" y="156.6">RXI</text>
<text x="299" y="162.3">31</text>
<text x="299" y="165.8">32</text>
<text x="306.2" y="163.7">GP6</text>
<text x="306.2" y="167.2">GP12</text>
<text x="330.7" y="167.2">MISO</text>
<text x="331" y="163.7">SCLK</text>
<text x="342.5" y="165.8">21</text>
<text x="342.5" y="162.3">23</text>
<text x="299" y="169.3">33</text>
<text x="299" y="172.9">36</text>
<text x="306.2" y="170.7">GP13</text>
<text x="330.7" y="170.7">MOSI</text>
<text x="342.5" y="169.3">19</text>
<text x="342.5" y="172.9">24</text>
<text x="299" y="176.4">35</text>
<text x="299" y="179.9">38</text>
<text x="306.2" y="177.8">GP19</text>
<text x="306.2" y="174.3">GP16</text>
<text x="333.1" y="177.8">CE1</text>
<text x="333.1" y="174.3">CE0</text>
<text x="342.5" y="176.4">26</text>
<text x="299" y="183.4">40</text>
<text x="306.2" y="181.3">GP20</text>
<text x="306.2" y="184.9">GP21</text>
<text x="333" y="184.9">GP4</text>
<text x="342.5" y="183.4">7</text>
<text x="299" y="187">37</text>
<text x="306.2" y="188.4">GP26</text>
<text x="328.4" y="191.9">GP18#</text>
<text x="331" y="188.4">GP17</text>
<text x="342.5" y="187">11</text>
<text x="342.5" y="190.5">12</text>
<text x="301" y="197.6">9</text>
<text x="301" y="194">6</text>
<text x="306.2" y="195.4">GND</text>
<text x="331" y="195.4">GP22</text>
<text x="342.5" y="194">15</text>
<text x="342.5" y="197.6">16</text>
<text x="299" y="201.1">14</text>
<text x="306.2" y="199">GND</text>
<text x="306.2" y="202.5">GND</text>
<text x="331" y="202.5">GP24</text>
<text x="331" y="199">GP23</text>
<text x="342.5" y="201.1">18</text>
<text x="299" y="208.1">25</text>
<text x="299" y="204.6">20</text>
<text x="306.2" y="209.5">GND</text>
<text x="306.2" y="206">GND</text>
<text x="331" y="209.5">GP27</text>
<text x="331" y="206">GP25</text>
<text x="342.5" y="208.1">13</text>
<text x="342.5" y="204.6">22</text>
<text x="299" y="211.7">30</text>
<text x="299" y="215.2">34</text>
<text x="306.2" y="213.1">GND</text>
<text x="342.5" y="215.2">27</text>
<text x="299" y="218.7">39</text>
<text x="306.2" y="216.6">GND</text>
<text x="306.2" y="220.1">GND</text>
<text x="329" y="216.6">ID_SD</text>
<text x="329.2" y="220.1">ID_SC</text>
<text x="342.5" y="218.7">28</text>
</g>
<g font-size="3.2">
<text x="358.5" y="68.4">GND</text>
<text x="369" y="67">1</text>
<text x="320.7" y="175" transform="rotate(-90 320.7 175)">B+</text>
<text x="327" y="219.4" transform="rotate(-90 327 219.4)">B+</text>
</g>
<g font-size="2.1" fill="#a54b4b">
<text x="241.2" y="34.9">1</text>
<text x="265.2" y="34.9">2</text>
<text x="250.2" y="36.7">1</text>
<text x="256.2" y="36.7">2</text>
</g>
</svg>
